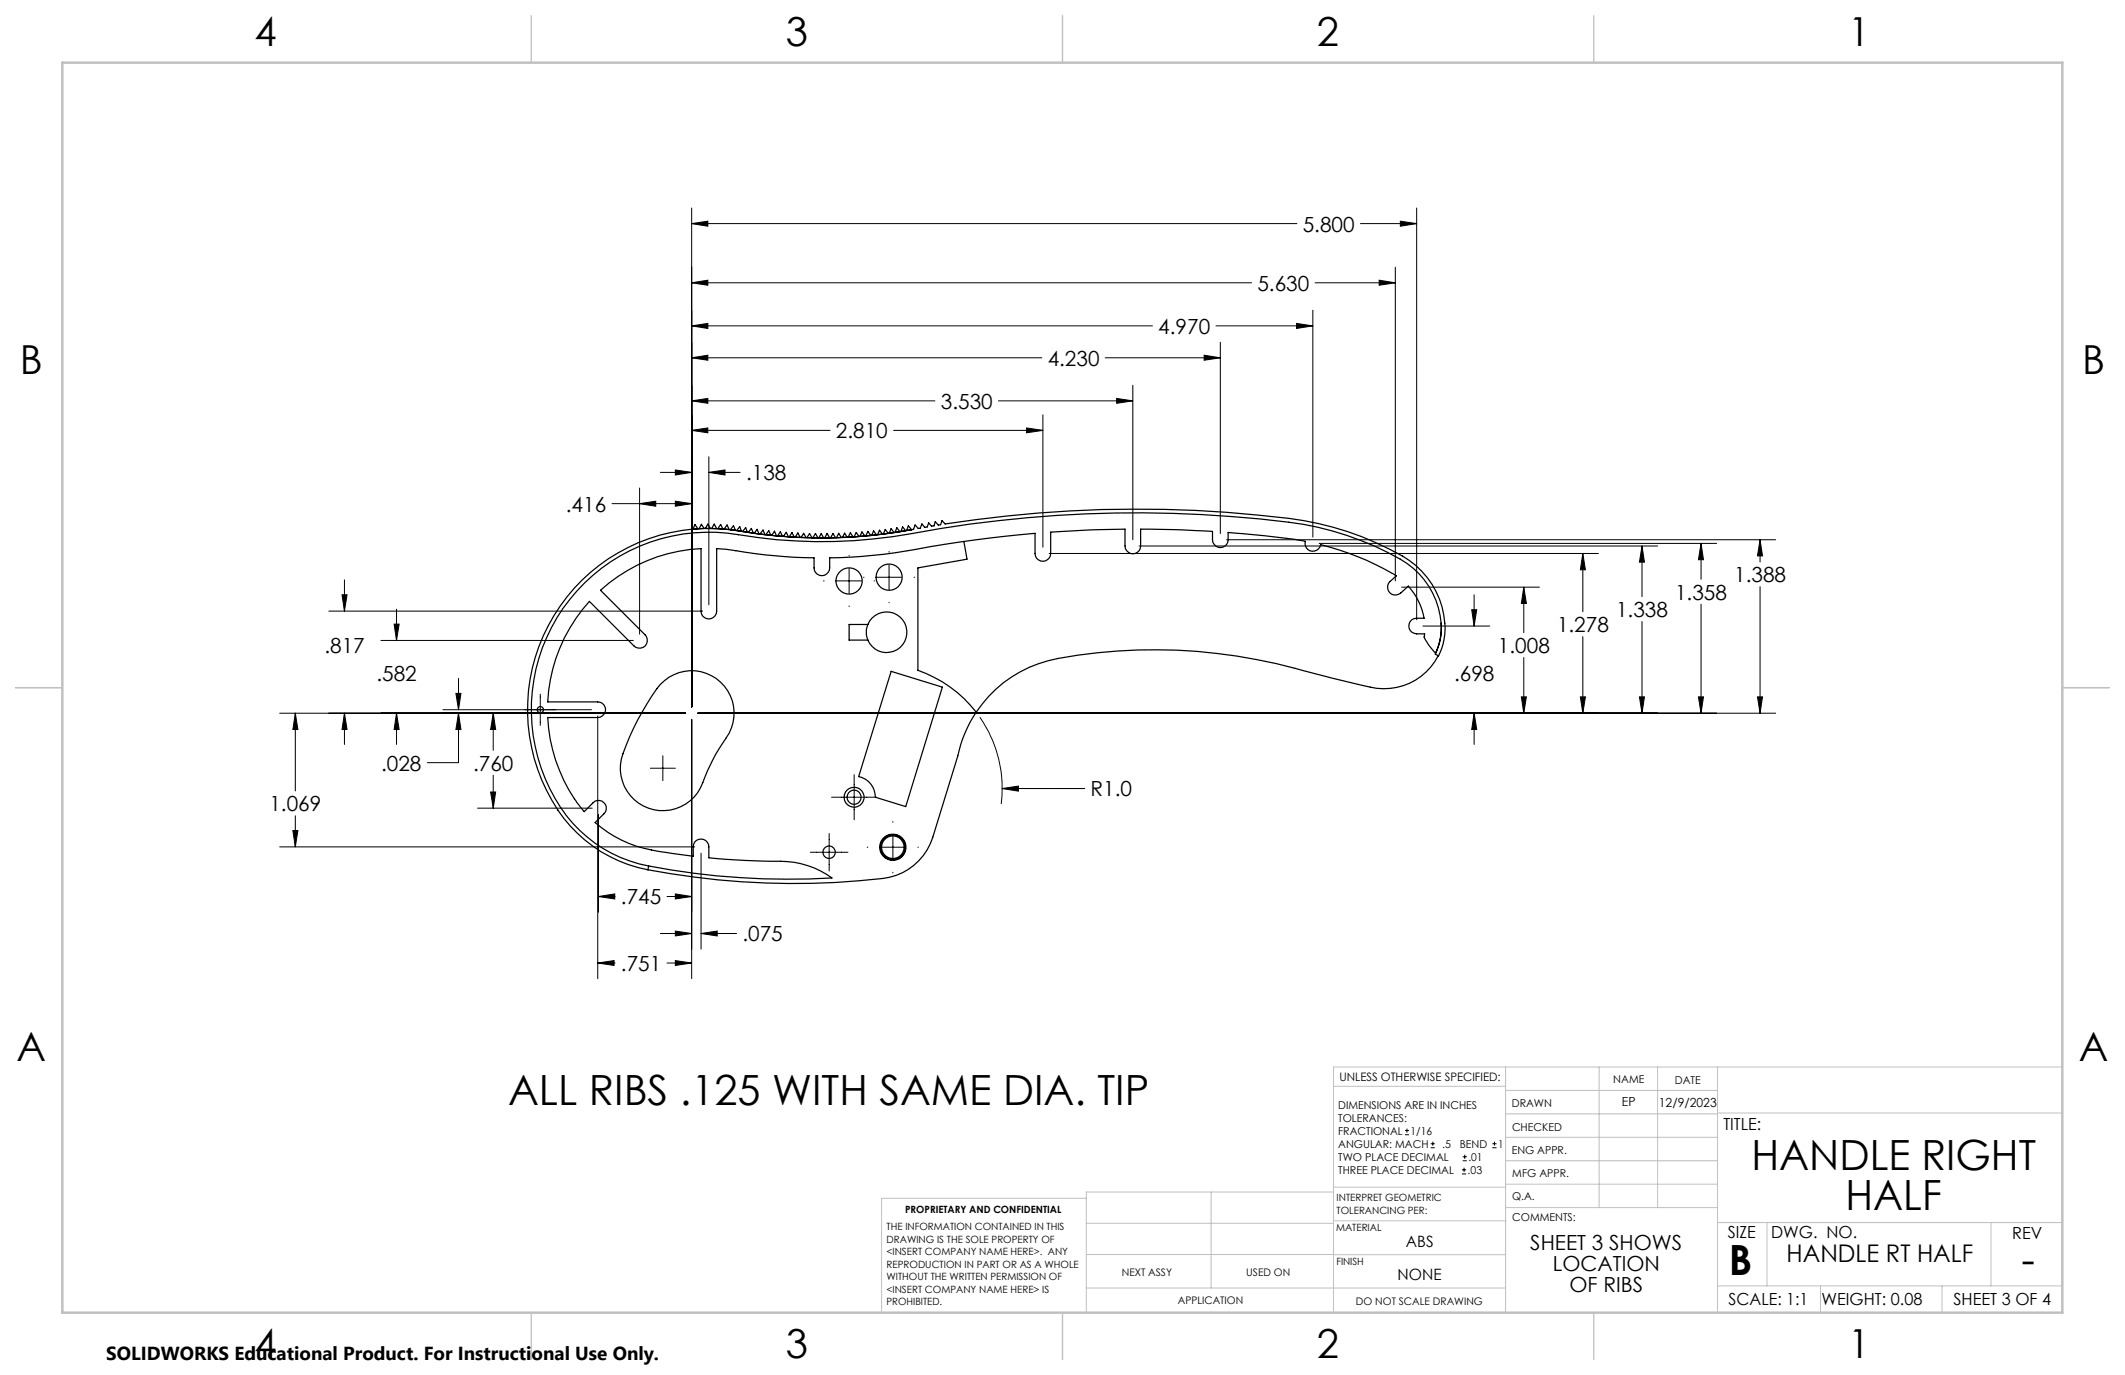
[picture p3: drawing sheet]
<svg xmlns="http://www.w3.org/2000/svg" width="432mm" height="279mm" viewBox="0 0 432 279" stroke-linecap="round" stroke-linejoin="round" font-family="sans-serif">
<g fill="none" stroke="#000" stroke-width=".25">
<path d="M141.2 106.6l.6 .9h-1zM142.5 106.5l.6 .9h-1zM143.8 106.5l.6 .9h-1.1zM145.1 106.5l.5 .9h-1zM146.4 106.6l.5 .9-1-.1zM147.7 106.7l.5 .9-1.1-.1zM149 106.8l.4 1-1-.2zM150.3 107l.4 1-1-.2zM151.5 107.2l.4 1-1-.2zM152.7 107.4l.4 .9-1.1-.1zM153.8 107.6l.4 .9-1-.1zM155 107.7l.4 1-1-.2z"/>
<path d="M156.2 107.8l.4 1-1-.1zM157.4 107.9l.4 1-1-.1zM158.6 108.1l.4 .9-1-.1zM159.8 108.2l.4 .9-1-.1zM160.9 108.2l.5 .9h-1zM162.1 108.3l.5 .9-1-.1zM163.3 108.4l.5 .9-1-.1zM164.5 108.4l.5 .9h-1zM165.7 108.4l.5 .9h-1zM166.9 108.4l.5 .9h-1zM168.1 108.4l.5 .9h-1zM169.3 108.4l.5 .9h-1z"/>
<path d="M170.4 108.4l.6 .8-1 .1zM171.6 108.3l.6 .9h-1zM172.8 108.3l.6 .8-1.1 .1zM174 108.2l.6 .8-1.1 .1zM175.2 108.1l.6 .8-1.1 .1zM176.4 108l.6 .8-1.1 .1zM177.5 107.9l.6 .8-1 .1zM178.7 107.7l.6 .8-1 .2zM179.9 107.6l.6 .8-1 .1zM181.1 107.4l.6 .8-1 .2zM182.2 107.2l.7 .9-1 .1zM183.4 107.1l.6 .7-.9 .2z"/>
<path d="M184.6 106.9l.6 .7-1 .2zM185.2 107.6h.4l.3-.9 .7 .7h.2l.2-.1 .3-.8 .6 .7 .5-.1 .3-.8 .6 .6h.5l.2-.9 .7 .7 .4-.1 .3-.8 .7 .7a251.8 251.8 0 0 1 72.9-.7 59.5 59.5 0 0 1 21.3 8.1 16.5 16.5 0 0 1 6.9 17l-.9 2.4-.7-.4a11.9 11.9 0 0 0 1.2-6.3M185.2 107.6a98.8 98.8 0 0 1-35 .3 36.8 36.8 0 0 0-38.1 18 36.8 36.8 0 0 0 3.8 41.9 28.1 28.1 0 0 0 15.8 8.9M195.9 110l.6 3.6-10 1.8v20.8a25.8 25.8 0 0 1 11.9 8.5M134.2 139.1a8.6 8.6 0 0 1 11.8-.9 8.6 8.6 0 0 1 1.6 11.7 42.7 42.7 0 0 0-5.3 10.2 8.6 8.6 0 0 1-11.1 3.9 8.6 8.6 0 0 1-4.6-10.8 51.1 51.1 0 0 1 7.6-14.1zM176.4 126.9a4.1 4.1 0 0 1 6.3-1.7 4.1 4.1 0 0 1 0 6.5 4.1 4.1 0 0 1-6.3-1.6M176.4 126.9a4.1 4.1 0 0 0 0 3.2M176.4 126.9h-3.9v3.2h3.9M181.1 136.4l10.4 3.2-7.5 24.3-6.1-1.9a4.3 4.3 0 0 0-3.4-4.2zM291.7 132.7a8.9 8.9 0 0 1-2.3-3.4l.1-.5a2.84 2.84 0 0 1-2.9-.7 1.59 1.59 0 0 1 1.3-2.5h1.5a13.6 13.6 0 0 0-3.2-6.5l-1.6 1.4a1.6 1.6 0 0 1-2.2-.1 1.6 1.6 0 0 1 .1-2.3l1.2-1.1a50.8 50.8 0 0 0-15.3-6.3 1.59 1.59 0 0 1-1.9 1.3 1.59 1.59 0 0 1-1.2-2 142.2 142.2 0 0 0-15.7-1.8v1.5a1.59 1.59 0 0 1-1.6 1.6 1.59 1.59 0 0 1-1.6-1.6v-1.7l-7.3-.4-7.3-.1v3.4a1.59 1.59 0 0 1-1.6 1.6 1.59 1.59 0 0 1-1.6-1.6v-3.4l-7.5 .2-7.6 .4v4.4a1.59 1.59 0 0 1-1.6 1.6 1.59 1.59 0 0 1-1.6-1.6v-4.1a293.6 293.6 0 0 0-28.7 4l-6.5 .7-6.5 .2v2.1a1.59 1.59 0 0 1-1.6 1.6 1.59 1.59 0 0 1-1.6-1.6v-2.1a172.1 172.1 0 0 1-18.8-1.8h-1v12.7a1.59 1.59 0 0 1-1.6 1.6 1.59 1.59 0 0 1-1.5-1.6v-12.7a32.8 32.8 0 0 0-20.5 8.4l9.1 9.1a1.6 1.6 0 0 1 0 2.3 1.6 1.6 0 0 1-2.3 0l-9-9.1a32.8 32.8 0 0 0-8.5 20.4h10.2a1.59 1.59 0 0 1 1.5 1.6 1.59 1.59 0 0 1-1.5 1.6h-10.2a31 31 0 0 0 7.4 19.1l1.8-1.8a1.57 1.57 0 0 1 2.2 0 1.57 1.57 0 0 1 0 2.2l-1.8 1.8a25.3 25.3 0 0 0 14.7 6.1l5.3 .8v-1.9a1.59 1.59 0 0 1 1.6-1.6 1.59 1.59 0 0 1 1.5 1.6v2.2a180.4 180.4 0 0 0 16 .8 17.8 17.8 0 0 1 9.1 3.3 152.2 152.2 0 0 1-37.3-2.4M291.7 132.7v.1M292.2 133.2a12.3 12.3 0 0 1-13.8 6.4l-7.6-1.8a173.1 173.1 0 0 0-23.5-5 105.4 105.4 0 0 0-34.3 1.5 25.2 25.2 0 0 0-14.6 10.4"/>
<path d="M292.8 126.6a16.4 16.4 0 0 0-8.2-13 61.5 61.5 0 0 0-22.7-7.5 249.8 249.8 0 0 0-76.5 2.3 104.8 104.8 0 0 1-37.6-.1 36 36 0 0 0-35.6 18.9 36 36 0 0 0 4.2 40.1 27.4 27.4 0 0 0 15.4 8.7M292.8 126.6a12.1 12.1 0 0 1-1.1 6.1M198.4 144.7a25.6 25.6 0 0 0-3.8 8.9l-5.1 16.5a12.1 12.1 0 0 1-10.1 8.4 159.3 159.3 0 0 1-47.7-1.8M131.8 176l-.1 .7"/>
<circle cx="172.5" cy="118.1" r="2.67"/>
<circle cx="180.7" cy="117.3" r="2.66"/>
<circle cx="109.8" cy="144.2" r=".63"/>
<circle cx="168.5" cy="173.2" r="1.27"/>
<circle cx="173.6" cy="162" r="2.03"/>
<circle cx="173.6" cy="162" r="1.44"/>
<circle cx="181.4" cy="172.2" r="2.3"/>
<circle cx="181.4" cy="172.2" r="2.67"/>
<circle cx="181.4" cy="172.2" r="2.55"/>
</g>
<g fill="none" stroke="#000" stroke-width=".2">
<path d="M140.5 42.3v101.4M140.5 57.5h113.8M140.5 45.4h123M140.5 57.5l3.3-.6v1.1zM140.5 45.4l3.3-.5v1.1zM267.2 57.5h16.3M276.4 45.4h11.5M280.2 56.9l3.3 .6-3.3 .5zM283.5 54.3v63.7M284.6 44.9l3.3 .5-3.3 .6zM287.9 42.3v83.6M140.5 72.7h71.2"/>
<path d="M140.5 66.2h93.7M140.5 72.7l3.3-.5v1zM140.5 66.2l3.3-.5v1zM224.6 72.7h23.4M230.2 78.3v31.4M244.7 72.2l3.3 .5-3.3 .5zM247.1 66.2h19.7M248 69.5v38.9M263.5 65.7l3.3 .5-3.3 .5zM266.8 63v46.1M130 99.2v29.7M134.2 96h6.3"/>
<path d="M137.2 95.5l3.3 .5-3.3 .5zM140.5 87.5h28.2M140.5 81.5h49.5M140.5 87.5l3.3-.5v.9zM140.5 81.5l3.3-.5v1zM144 96l3.3-.5v1zM144 92.8v30.1M144 96h6.4M181.6 87.5h30.3M202.9 81.5h27.3M208.6 87l3.3 .5-3.3 .4zM211.9 84.3v26.9"/>
<path d="M226.9 81l3.3 .5-3.3 .5zM70 117.8v6.4M124.4 102.3h16.1M130 102.3l3.2-.5v1.1zM137.2 101.8l3.3 .5-3.3 .6zM167.3 118h.2M170 118h5.1M172.5 112.9v.1M172.5 115.5v5.1M175.5 117.3h.1M177.6 118h.1M178.1 117.3h5.1"/>
<path d="M180.7 112.1v.1M180.7 114.8v5M185.7 117.3h.2M213.2 112.5h111.6M231.5 110.9h105.3M249.2 109.7h111.6M268 110.4h80.8M284.8 119.3h28M309.6 119.3l.6 3.3h-1.1zM309.6 119.3v9.3M321.6 112.5l.6 3.3h-1.1zM321.6 112.5v11.8"/>
<path d="M333.7 110.9v10.3M333.7 110.9l.5 3.3h-1.1zM345.7 110.4v7.3M345.7 110.4l.4 3.3h-1zM357.6 109.7v4.5M357.6 119.2v25.7M357.6 109.7l.5 3.3h-1zM66.8 124.2h76M69.5 120.9h1l-.5 3.3zM77.4 130.1h51.3M80.1 126.8h1l-.5 3.3zM80.6 123.8v6.3"/>
<path d="M93.2 137.9v6.3M172.5 123.1v.2M180.7 122.4v.1M289.1 127.2h13.6M299 123.9h1.1l-.6 3.3zM299.5 120.9v6.3M309.6 133.6v11.3M321.6 129.4v15.5M333.7 126.3v18.6M345.7 122.8v22.1M56.8 144.9h82.5M60 144.9v15.8"/>
<path d="M60 144.9l.5 3.3h-1zM70 144.9l.5 3.3h-1zM70 144.9v6.4M80.6 144.9l.5 3.3h-1zM80.6 144.9v6.4M90 144.2h30.2M92.6 140.9h1.1l-.5 3.3zM93.2 144.9l.5 3.3h-1.1zM93.2 144.9v10.1h-6.4M100.2 144.9l.5 3.3h-1zM100.2 144.9v7.6M100.2 157.5v6.7"/>
<path d="M109.8 141v6.4M121.5 145.5v53.4M132.2 156.1h5M134.7 153.6v5M140.5 146.2v52.7M141.8 144.9h219M173.6 157.4v9.2M199.1 145.7a25.3 25.3 0 0 1 4.3 17.7M299.5 144.9v6.4M299.5 144.9l.6 3.3h-1.1zM309.1 141.6h1.1l-.6 3.3zM321.1 141.6h1.1l-.6 3.3z"/>
<path d="M333.1 141.6h1.1l-.5 3.3zM345.1 141.6h1l-.4 3.3zM357.1 141.6h1l-.5 3.3zM56.8 172.1h84.4M59.5 168.8h1l-.5 3.3zM60 165.8v6.3M97 164.2h23.3M99.7 160.9h1l-.5 3.3zM121.6 165.5v19.8M142.5 173.4v19.5M164.7 173.2h7.6M168.5 169.4v7.6"/>
<path d="M169 162h9.1M176.2 172.2h.2M178.9 172.2h5.1M181.4 166.9v.2M181.4 169.6v5.1M181.4 177.2v.2M186.5 172.2h.1M203.6 160.2l3.3-.5v1.1zM203.6 160.2h16.8M121.5 195.7l3.3-.5v1zM121.5 195.7h3.5M121.6 182.2h3.4"/>
<path d="M121.6 182.2l3.3-.6v1.1zM134.2 189.7h6.3M135.5 195.7h5M135.5 182.2h5M137.2 195.2l3.3 .5-3.3 .5zM137.2 181.6l3.3 .6-3.3 .5zM137.2 189.2l3.3 .5-3.3 .5zM142.5 189.7l3.2-.5v1zM142.5 189.7h7.2M285.5 230.6h.8M285.5 229.7h.8M285.9 229.3v.9"/>
<path d="M290.7 233.2h.8M290.7 232.4h.8M291.1 232v.8M297.1 238.5h.8M297.1 237.7h.8M297.2 235.9h.9M297.2 235.1h.9M297.5 237.3v.8M297.6 234.6v.9M303.2 233.2h.9M303.2 232.4h.9M303.7 232v.8"/>
</g>
<g fill="none" stroke="#c0c0c0" stroke-width=".2">
<path d="M305.9 216.8v49.9M324.9 216.8v28.6M336.8 216.8v28.6M349 216.8v49.9M419.1 216.8h-148.1v49.9M271 220.7h34.9M305.9 231.1h43.1M305.9 226.3h43.1M305.9 221.6h43.1M305.9 235.9h43.1M349 226.2h70.1M220.7 248.6h50.3"/>
<path d="M220.7 254.9h50.3M220.7 243.5h-41.6v23.2M246.1 242.2v19.5M271 255h34.9M271 248.1h35M271 242.2h-50.3v24.5M271 241.2h35M305.9 240.6h43.1M306 245.4h43M349 248.4h70.1M359.1 248.4v12.9M404.6 248.4v12.9"/>
<path d="M220.7 261.7h85.2M349 261.3h70.1M369.9 261.3v5.4M394.6 261.3v5.4"/>
</g>
<path d="M108 3.2v9.5M215.9 3.2v9.5M323.8 3.2v9.5M3.1 139.7h9.6M419.1 139.7h9.5M108 266.7v9.6M215.9 266.7v9.6M323.8 266.7v9.6" fill="none" stroke="#c0c0c0" stroke-width=".25"/>
<path d="M12.7 12.7h406.4v254h-406.4z" fill="none" stroke="#c0c0c0" stroke-width=".5"/>
<path d="M70 144.9l.5 3.3h-1zM69.5 120.9h1l-.5 3.3zM137.2 95.5l3.3 .5-3.3 .5zM144 96l3.3-.5v1zM80.6 144.9l.5 3.3h-1zM80.1 126.8h1l-.5 3.3zM137.2 101.8l3.3 .5-3.3 .6zM130 102.3l3.2-.5v1.1zM137.2 195.2l3.3 .5-3.3 .5zM121.5 195.7l3.3-.5v1zM93.2 144.9l.5 3.3h-1.1zM92.6 140.9h1.1l-.5 3.3zM100.2 144.9l.5 3.3h-1zM99.7 160.9h1l-.5 3.3zM137.2 181.6l3.3 .6-3.3 .5zM121.6 182.2l3.3-.6v1.1zM140.5 87.5l3.3-.5v.9zM208.6 87l3.3 .5-3.3 .4zM321.1 141.6h1.1l-.6 3.3zM321.6 112.5l.6 3.3h-1.1zM140.5 81.5l3.3-.5v1zM226.9 81l3.3 .5-3.3 .5zM333.1 141.6h1.1l-.5 3.3zM333.7 110.9l.5 3.3h-1.1zM140.5 72.7l3.3-.5v1zM244.7 72.2l3.3 .5-3.3 .5zM357.1 141.6h1l-.5 3.3zM357.6 109.7l.5 3.3h-1zM140.5 66.2l3.3-.5v1zM263.5 65.7l3.3 .5-3.3 .5zM345.1 141.6h1l-.4 3.3zM345.7 110.4l.4 3.3h-1zM140.5 57.5l3.3-.6v1.1zM280.2 56.9l3.3 .6-3.3 .5zM309.1 141.6h1.1l-.6 3.3zM309.6 119.3l.6 3.3h-1.1zM140.5 45.4l3.3-.5v1.1zM284.6 44.9l3.3 .5-3.3 .6zM299.5 144.9l.6 3.3h-1.1zM299 123.9h1.1l-.6 3.3zM203.6 160.2l3.3 .6v-1.1zM60 144.9l.5 3.3h-1zM59.5 168.8h1l-.5 3.3zM137.2 189.2l3.3 .5-3.3 .5zM142.5 189.7l3.2-.5v1z" fill="#000"/>
<g font-size="8.5">
<text x="103.2" y="224.5">ALL RIBS .125 WITH SAME DIA. TIP</text>
<text x="355.9" y="237.7">HANDLE RIGHT</text>
<text x="375" y="245.8">HALF</text>
<text x="351.3" y="259">B</text>
<text x="410.8" y="258.9">-</text>
</g>
<g font-size="8.1">
<text x="51.7" y="9.3">4</text>
<text x="159.7" y="9.3">3</text>
<text x="267.6" y="9.3">2</text>
<text x="375.6" y="9.3">1</text>
<text x="4" y="76">B</text>
<text x="423.1" y="76">B</text>
<text x="3.3" y="215.7">A</text>
<text x="422.4" y="215.7">A</text>
<text x="51.7" y="276">4</text>
<text x="159.7" y="276">3</text>
<text x="267.6" y="276">2</text>
<text x="375.6" y="276">1</text>
</g>
<text font-size="4.9" x="363" y="256.5">HANDLE RT HALF</text>
<g font-size="4.2">
<text x="264.7" y="47">5.800</text>
<text x="255.5" y="59">5.630</text>
<text x="235.4" y="67.8">4.970</text>
<text x="212.9" y="74.3">4.230</text>
<text x="191.2" y="83">3.530</text>
<text x="169.9" y="89">2.810</text>
<text x="151.6" y="97.6">.138</text>
<text x="115" y="103.9">.416</text>
<text x="352.4" y="118.3">1.388</text>
<text x="328.4" y="125.4">1.338</text>
<text x="340.4" y="121.8">1.358</text>
<text x="316.4" y="128.4">1.278</text>
<text x="65.9" y="132.8">.817</text>
<text x="304.4" y="132.7">1.008</text>
<text x="76.5" y="138.4">.582</text>
<text x="295.5" y="138.4">.698</text>
<text x="77.4" y="156.6">.028</text>
<text x="96.1" y="156.6">.760</text>
<text x="221.6" y="161.8">R1.0</text>
<text x="54.8" y="164.8">1.069</text>
<text x="126.2" y="183.8">.745</text>
<text x="150.9" y="191.3">.075</text>
<text x="126.2" y="197.3">.751</text>
<text x="311" y="254.1">SHEET 3 SHOWS</text>
<text x="315.5" y="258.3">LOCATION</text>
<text x="318.9" y="262.4">OF RIBS</text>
</g>
<text font-size="3.8" x="21.6" y="276.3">SOLIDWORKS Educational Product. For Instructional Use Only.</text>
<g font-size="3.4">
<text x="350.2" y="229.5">TITLE:</text>
<text x="351.1" y="251.6">SIZE</text>
<text x="359.9" y="251.6">DWG. NO.</text>
<text x="408.9" y="251.7">REV</text>
<text x="351.2" y="265.2">SCALE: 1:1</text>
<text x="370.1" y="265.3">WEIGHT: 0.08</text>
<text x="396.9" y="265.2">SHEET 3 OF 4</text>
</g>
<g font-size="3.2">
<text x="285.7" y="253.3">ABS</text>
<text x="284" y="260.1">NONE</text>
</g>
<g font-size="2.5">
<text x="329.6" y="224.8">EP</text>
<text x="337.1" y="224.9">12/9/2023</text>
</g>
<text font-size="2.4" x="272.2" y="219.7">UNLESS OTHERWISE SPECIFIED:</text>
<g font-size="2.2">
<text x="327.8" y="220.1">NAME</text>
<text x="340.3" y="220.2">DATE</text>
<text x="271.9" y="225.3">DIMENSIONS ARE IN INCHES</text>
<text x="271.9" y="227.9">TOLERANCES:</text>
<text x="307.2" y="224.9">DRAWN</text>
<text x="271.9" y="230.6">FRACTIONAL</text>
<text x="271.9" y="233.2">ANGULAR: MACH</text>
<text x="286.6" y="230.6">1/16</text>
<text x="293.1" y="233.2">.5</text>
<text x="296.6" y="233.2">BEND</text>
<text x="304.4" y="233.2">1</text>
<text x="307.3" y="229.8">CHECKED</text>
<text x="271.9" y="238.5">THREE PLACE DECIMAL</text>
<text x="271.9" y="235.9">TWO PLACE DECIMAL</text>
<text x="298.2" y="238.5">.03</text>
<text x="298.4" y="235.9">.01</text>
<text x="307.2" y="234.5">ENG APPR.</text>
<text x="307.3" y="239.2">MFG APPR.</text>
<text x="307.3" y="243.9">Q.A.</text>
<text x="307.3" y="248.1">COMMENTS:</text>
</g>
<g font-size="2.1">
<text x="227.9" y="259.2">NEXT ASSY</text>
<text x="253.3" y="259.2">USED ON</text>
<text x="239.3" y="265">APPLICATION</text>
<text x="275.5" y="265.1">DO NOT SCALE DRAWING</text>
</g>
<g font-size="2">
<text x="271.6" y="244.1">INTERPRET GEOMETRIC</text>
<text x="180.2" y="250">THE INFORMATION CONTAINED IN THIS</text>
<text x="183.9" y="246.4">PROPRIETARY AND CONFIDENTIAL</text>
<text x="271.5" y="250.2">MATERIAL</text>
<text x="271.6" y="246.6">TOLERANCING PER:</text>
<text x="180.2" y="252.5">DRAWING IS THE SOLE PROPERTY OF</text>
<text x="180.2" y="255.1">&lt;INSERT COMPANY NAME HERE&gt;. ANY</text>
<text x="180.2" y="257.6">REPRODUCTION IN PART OR AS A WHOLE</text>
<text x="271.5" y="257">FINISH</text>
<text x="180.2" y="260.1">WITHOUT THE WRITTEN PERMISSION OF</text>
<text x="180.2" y="262.6">&lt;INSERT COMPANY NAME HERE&gt; IS</text>
<text x="180.2" y="265.2">PROHIBITED.</text>
</g>
</svg>
